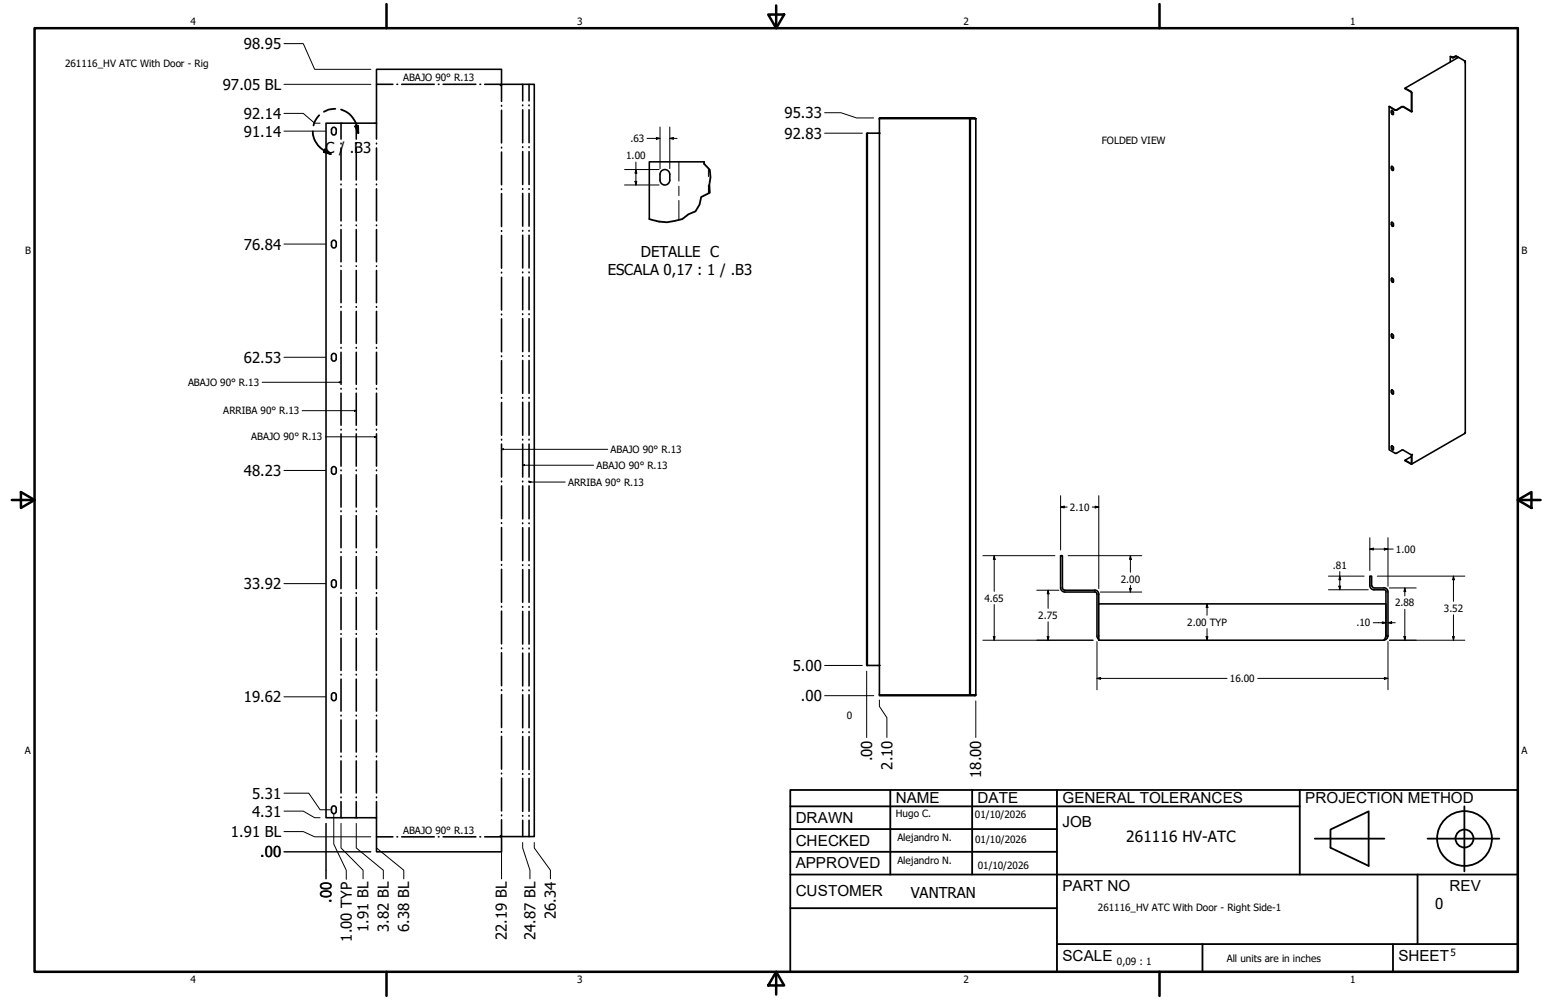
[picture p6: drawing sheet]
<svg xmlns="http://www.w3.org/2000/svg" width="432mm" height="279mm" viewBox="0 0 432 279" stroke-linecap="round" stroke-linejoin="round" font-family="sans-serif">
<!-- layer: GIGA_BendDown -->
<g fill="none" stroke="#000" stroke-width=".44">
<path d="M95.2 34.4v4.5M105.2 34.4v4.5M105.2 23.6h4.5M110.9 23.6h.2M112.2 23.6h9.1M122.4 23.6h.2M123.8 23.6h9.1M134 23.6h.2M135.4 23.6h4.5M140.1 23.7v4.6M140.1 29.5v.2M140.1 30.8v9.1"/>
<path d="M146 23.6v4.6M146 29.3v.2M146 30.7v9.2M95.2 40v.2M95.2 41.3v9M95.2 51.4v.2M95.2 52.8v8.9M105.2 40v.2M105.2 41.3v9M105.2 51.4v.2M105.2 52.8v8.9M140.1 41.1v.2"/>
<path d="M140.1 42.5v9.1M140.1 52.8v.2M140.1 54.1v9.2M146 41v.2M146 42.4v9.2M146 52.7v.2M146 54v9.2M95.2 62.9v.2M95.2 64.1v9.1M95.2 74.3v.1M95.2 75.6v9M105.2 62.9v.2"/>
<path d="M105.2 64.1v9.1M105.2 74.3v.1M105.2 75.6v9M140.1 64.5v.1M140.1 65.8v9.1M140.1 76.1v.2M140.1 77.5v9.1M146 64.4v.2M146 65.7v9.2M146 76v.2M146 77.4v9.2M95.2 85.7v.2"/>
<path d="M95.2 87v8.9M95.2 97.1v.2M95.2 98.4v9M105.2 85.7v.2M105.2 87v8.9M105.2 97.1v.2M105.2 98.4v9M140.1 87.8v.1M140.1 89.1v9.2M140.1 99.4v.2M146 87.7v.2M146 89v9.2"/>
<path d="M146 99.4v.2M95.2 108.5v.2M95.2 109.9v8.9M95.2 120v.1M105.2 108.5v.2M105.2 109.9v8.9M105.2 120v.1M140.1 100.8v9.1M140.1 111.1v.2M140.1 112.5v9.1M146 100.7v9.2M146 111.1v.2"/>
<path d="M146 112.4v9.2M95.2 121.2v9M95.2 131.3v.2M95.2 132.7v9M105.2 121.2v9M105.2 131.3v.2M105.2 132.7v9M140.1 122.7v.2M140.1 124.1v9.2M140.1 134.4v.2M140.1 135.8v9.1M146 122.7v.2"/>
<path d="M146 124.1v9.2M146 134.4v.2M146 135.8v9.2M95.2 142.7v.2M95.2 144.1v8.9M95.2 154.2v.2M95.2 155.5v9M105.2 142.7v.2M105.2 144.1v8.9M105.2 154.2v.2M105.2 155.5v9M140.1 146v.2"/>
<path d="M140.1 147.4v9.2M140.1 157.7v.2M140.1 159.1v9.2M146 146.1v.2M146 147.4v9.3M146 157.8v.2M146 159.1v9.2M95.2 165.6v.2M95.2 166.9v9M95.2 177v.2M95.2 178.3v9M105.2 165.6v.2"/>
<path d="M105.2 166.9v9M105.2 177v.2M105.2 178.3v9M140.1 169.4v.2M140.1 170.8v9.1M146 169.5v.2M146 170.8v9.2M95.2 188.4v.2M95.2 189.7v9M95.2 199.8v.2M105.2 188.4v.2M105.2 189.7v9"/>
<path d="M105.2 199.8v.2M140.1 181v.2M140.1 182.4v9.2M140.1 192.7v.2M140.1 194.1v9.2M146 181.1v.2M146 182.5v9.1M146 192.8v.2M146 194.1v9.2M95.2 201.2v8.9M95.2 211.3v.2M95.2 212.6v9"/>
<path d="M105.2 201.2v8.9M105.2 211.3v.2M105.2 212.6v9M140.1 204.4v.2M140.1 205.7v9.2M140.1 216v.2M140.1 217.4v9.2M146 204.5v.2M146 205.8v9.2M146 216.2v.1M146 217.5v9.2M95.2 222.7v.2"/>
<path d="M95.2 224v4.5M105.2 233.8h4.5M105.2 222.7v.2M105.2 224v4.5M110.9 233.8h.2M112.2 233.8h9.1M122.4 233.8h.2M123.8 233.8h9.1M134 233.8h.2M135.4 233.8h4.5M140.1 227.7v.2M140.1 229v4.6"/>
<path d="M146 227.8v.2M146 229.2v4.5"/>
</g>
<!-- layer: GIGA_BendUp -->
<g fill="none" stroke="#000" stroke-width=".44">
<path d="M99.5 34.4v4.5M147.8 23.6v4.6M147.8 29.3v.2M147.8 30.7v9.2M99.5 40v.2M99.5 41.3v9M99.5 51.4v.2M99.5 52.8v8.9M147.8 41v.2M147.8 42.4v9.2M147.8 52.7v.2M147.8 54v9.2"/>
<path d="M99.5 62.9v.2M99.5 64.1v9.1M99.5 74.3v.1M99.5 75.6v9M147.8 64.4v.2M147.8 65.7v9.2M147.8 76v.2M147.8 77.4v9.2M99.5 85.7v.2M99.5 87v8.9M99.5 97.1v.2M99.5 98.4v9"/>
<path d="M147.8 87.7v.2M147.8 89v9.2M147.8 99.4v.2M99.5 108.5v.2M99.5 109.9v8.9M99.5 120v.1M147.8 100.7v9.2M147.8 111.1v.2M147.8 112.4v9.2M99.5 121.2v9M99.5 131.3v.2M99.5 132.7v9"/>
<path d="M147.8 122.7v.2M147.8 124.1v9.2M147.8 134.4v.2M147.8 135.8v9.2M99.5 142.7v.2M99.5 144.1v8.9M99.5 154.2v.2M99.5 155.5v9M147.8 146.1v.2M147.8 147.4v9.3M147.8 157.8v.2M147.8 159.1v9.2"/>
<path d="M99.5 165.6v.2M99.5 166.9v9M99.5 177v.2M99.5 178.3v9M147.8 169.5v.2M147.8 170.8v9.2M99.5 188.4v.2M99.5 189.7v9M99.5 199.8v.2M147.8 181.1v.2M147.8 182.5v9.1M147.8 192.8v.2"/>
<path d="M147.8 194.1v9.2M99.5 201.2v8.9M99.5 211.3v.2M99.5 212.6v9M147.8 204.5v.2M147.8 205.8v9.2M147.8 216.2v.1M147.8 217.5v9.2M99.5 222.7v.2M99.5 224v4.5M147.8 227.8v.2M147.8 229.2v4.5"/>
</g>
<!-- layer: Visible (ANSI) -->
<g fill="none" stroke="#000" stroke-width=".44">
<path d="M105.2 19.4h34.9v3.8l-.3 .7 .6-.3h8.8v210.1h-8.8l-.6-.2 .3 .6v3.9h-34.9v-9.5h-14.1v-194.1h14.1zM405.1 15.8v1.5M407.4 16l-.6-.3-.9 .4-.8-.3 .9 .3 .7-.4 .6 .4M409.1 17v.5v-.5M409.1 17l-1.7-1-15 8.6M409.1 17h.1M409.1 17v.1M409.3 17.2v103.8l-15 8.7M92.6 36.2a.67 .67 0 0 1 .6-.6 .67 .67 0 0 1 .7 .6M92.6 36.2v.8M92.6 37.1a.67 .67 0 0 0 .6 .6 .67 .67 0 0 0 .7-.6M93.9 36.2v.8"/>
<path d="M242.3 37.2h3.5M245.6 33.1v161.1M245.6 33h26.8v.1h-26.8zM271 33.1h1.5v161.1h-1.7v-161.1h.2v161.1M388 29.8l1.7 .9 1.8-.9h.5l2.2 1.3M388 29.8l1.6 1h.5l1.8-1 2.4 1.4M388 29.8v95.9l1.7 1 2.2-1 2.4 1.4M388.6 30.9h.3l.3 .3-.1 .8h-.2l-.3-.4zM388.7 30.9v.6l.4 .4M394.2 31.1v-5.3l-1.8-1.2 1.9 1.2v5.4M394.2 31.1l.1 .1M394.5 31.1l-.2 .1"/>
<path d="M184.6 47.9a1.37 1.37 0 0 1 1.5-.5 1.37 1.37 0 0 1 1 1.3v1.6a1.37 1.37 0 0 1-1.4 1.4 1.37 1.37 0 0 1-1.4-1.3v-1.7zM196.7 45.2h-15.3v16M388.6 46.5h.3l.3 .4-.1 .7h-.2l-.3-.4zM388.7 46.5v.6l.4 .5M92.8 67.3l.4-.2 .5 .2 .2 1.3a.67 .67 0 0 1-.6 .7 .67 .67 0 0 1-.7-.7zM388.6 62.2l.3-.1 .3 .4-.1 .7h-.2l-.3-.3zM388.6 77.8l.3-.1 .3 .4-.1 .8-.5-.4zM388.7 62.1v.6l.4 .5M388.7 77.7v.7l.4 .4M92.8 98.9l.4-.2 .5 .2 .2 1.3a.67 .67 0 0 1-.6 .7 .67 .67 0 0 1-.7-.6zM388.7 93.3l.5 .4-.1 .8-.5-.4zM388.7 93.3v.7l.4 .4"/>
<path d="M388.6 109l.1-.1 .5 .4-.1 .8-.5-.4zM388.7 108.9v.8l.4 .3M92.6 131a.67 .67 0 0 1 .6-.6 .67 .67 0 0 1 .7 .6M92.6 131v.9a.67 .67 0 0 0 .6 .6 .67 .67 0 0 0 .7-.6v-.9M388.6 124.7l.2-.2 .4 .4v.6a.33 .33 0 0 1-.5 .1 .33 .33 0 0 1-.1-.4zM388.7 124.5v.8l.4 .4M394.2 127.1v2.4l-1.8-.9 1.8-1M394.3 127.1v2.6l-1.9-1.1M394.3 127.1h.1M92.8 162.2l.4-.2 .5 .2 .2 1.3a.67 .67 0 0 1-.7 .6 .67 .67 0 0 1-.6-.7zM296.2 164.3v-9h.5v9M296.2 164.2a1.17 1.17 0 0 0 1.2 1.2h8.4"/>
<path d="M296.7 164.2l.2 .5 .5 .2h8.4M305.7 164.8a1.17 1.17 0 0 1 1.2 1.2v12.9h79.6M305.7 165.4l.5 .1 .2 .6v11.6l.1 .6 .4 .4M306.9 168.7h80.2v9M382.6 163.6v-2.6h.5v2.6M382.6 163.6a1.17 1.17 0 0 0 1.2 1.2h2.7M383.2 163.6l.1 .4 .5 .2M383.7 164.3h2.8M386.5 164.2a1.17 1.17 0 0 1 1.2 1.2v12.3M386.5 164.7l.5 .2 .2 .5M387.1 177.7l-.1 .4M387.1 177.7l-.6 1.2"/>
<path d="M387.1 177.7h.6M387.1 165.4v12.3M387.7 177.7a1.32 1.32 0 0 1-1.2 1.2M92.6 194.2a.67 .67 0 0 1 .6-.7 .67 .67 0 0 1 .7 .7M92.6 194.2v.9a.67 .67 0 0 0 .6 .7 .67 .67 0 0 0 .7-.7v-.9M242.3 185.9v-148.7h-.2v148.7h3.7M245.6 194.2h26.8v.2h-26.8zM92.6 225.8a.67 .67 0 0 1 .6-.6 .67 .67 0 0 1 .7 .6M92.6 225.9v.8M92.6 226.7a.67 .67 0 0 0 .6 .6 .67 .67 0 0 0 .7-.6M93.9 225.9v.8"/>
</g>
<g fill="#000">
<circle cx="272.4" cy="33.1" r=".22"/>
<circle cx="272.4" cy="194.2" r=".22"/>
</g>
<!-- layer: Break Line (ANSI)-1 -->
<path d="M196.7 45.2v.6l1.5 1.6 .2 2.1-.3 2.1 .1 2.2-2.4 1.3-.4 2.1-1.2 1.9-1.9 .8-1.7 1.3a12.3 12.3 0 0 1-9.2 0" fill="none" stroke="#000" stroke-width=".51"/>
<!-- layer: Bend Centerline (ANSI)-1 -->
<path d="M189.6 45.2v5.4M189.6 52v2.7M189.6 56v5.4M197.9 47v2.3M197.9 51.7v2.3" fill="none" stroke="#000" stroke-width=".28"/>
<!-- layer: Contorno de detalle (ANSI) -->
<path d="M87.4 36.7a6.2 6.2 0 0 0 3.2 5.4l1.8 1M89.2 32.2a6 6 0 0 0-1.6 2.9M93.7 30.4a4.9 4.9 0 0 0-3.2 .8M95.2 30.6a6.4 6.4 0 0 1 4.4 4.6l.5 2M99.2 35.3l.8-.2 .1 2.1zM90.8 41.7l1.6 1.4-2-.6z" fill="none" stroke="#000" stroke-width=".51"/>
<path d="M99.2 35.3l.8-.2 .1 2.1zM90.8 41.7l1.6 1.4-2-.6z" fill="#000"/>
<!-- layer: Borde (ANSI) -->
<g fill="none" stroke="#000" stroke-width=".7">
<path d="M9.7 7.9h414.2v263.6h-414.2zM107.9 1.1v6.8M214.6 4.1h4.4l-2.2 3.8zM216.8 1.5v6.4M323.8 1.1v6.8M3.3 139.7h6.4M5.8 137.5l3.9 2.2-3.9 2.2zM423.9 139.7l3.8-2.2v4.4zM423.9 139.7h6.4M107.9 271.5v6.8M216.8 271.5l2.2 3.8h-4.4zM216.8 271.5v6.4"/>
<path d="M323.8 271.5v6.8"/>
</g>
<!-- layer: Title (ANSI)-1 -->
<g fill="none" stroke="#000" stroke-width=".51">
<path d="M220.7 220.7h203.2v50.8h-203.2zM220.7 225.3h142.3M220.7 231.6h74.5M220.7 238h74.5M248.7 220.7v23.6M271.5 220.7v23.6M295.2 220.7v50.8M363 220.7v23.6M367.2 234.3h19.5M371.6 231.8l10.7-5.1v15.2l-10.7-5zM398.7 234.3h20.1M409 225.3v18.2"/>
<path d="M220.7 244.3h203.2M220.7 253.7h74.5M395.9 244.3v19.5M295.2 263.8h128.7M335.9 263.8v7.7M389.1 263.8v7.7"/>
<circle cx="409" cy="234.3" r="7.7"/>
<circle cx="409" cy="234.3" r="2.51"/>
</g>
<!-- layer: Cota (ANSI) -->
<g fill="none" stroke="#000" stroke-width=".28">
<path d="M79.3 12.2h5.4l3.2 7.2h15.7M79.3 36.6h11.6M79.3 31.7h5.4l3.2 2.7h1.5M79.3 23.6h24.3M180.7 38.7h3.6M183.3 38.4l1 .3-1 .2zM184.3 35.5v11.6M187.1 38.7l1-.3v.5zM187.1 38.7h2M187.1 35.5v11.6M230.3 37.2h10.6M230.3 31.5h4.6l4.4 1.5h4.7"/>
<path d="M174.4 47.4h9.7M174.4 51.7h9.7M177.4 50.7h.5l-.3 1zM177.6 47.4l.3 1h-.5zM177.6 45.3v6.4M79.3 68.2h11.6M79.3 99.8h11.6M79.3 131.4h11.6M296.2 138.5v15.2M306.9 138.5v26M274.5 155.3h20.1M277.7 155.3l.2 1h-.5z"/>
<path d="M277.7 155.3v9.9M296.2 141.7l1-.3v.5zM296.2 141.7h1.9M298.3 155.3h20.6M305.1 141.7h1.8M305.9 141.4l1 .3-1 .2zM315.7 155.3l.3 1h-.5zM315.7 155.3v4.6M374.2 159.7v5.1M382.6 153.4l1-.2v.5zM382.6 153.4h6.5M382.6 150.2v9.2"/>
<path d="M386.7 153.2l1 .2-1 .3zM387.7 150.2v13.6M79.3 163.1h11.6M274.5 178.9h30.8M277.4 177.9h.5l-.2 1zM277.7 168.9v10M289.6 164.9h6.2M292.5 177.9h.5l-.3 1zM292.7 164.9l.3 1h-.5zM292.7 164.9v5.1M292.7 173.7v5.2M306.4 179.3v13.4"/>
<path d="M307.3 165.4h11.6M315.5 164.4h.5l-.3 1zM315.7 163.6v1.8M336.9 177.9h.5l-.3 1zM337.1 168.7l.3 1h-.5zM337.1 168.7v3.2M337.1 175.6v3.3M371 161h10M371 164.8h11.1M374 163.8h.5l-.3 1zM374.2 161l.3 1h-.5zM383.5 174h3.6"/>
<path d="M384.7 161h24.4M386.1 173.7l1 .3-1 .2zM387.7 174l1-.3v.5zM387.7 179.3v13.4M387.7 174h2M388 178.9h21.1M388 164.3h7.5M392.1 177.9h.5l-.2 1zM392.4 164.3l.2 1h-.5zM392.4 164.3v2.2M392.4 170.2v8.7M405.7 177.9h.5l-.2 1z"/>
<path d="M406 161l.2 1h-.5zM406 161v7M406 171.8v7.1M79.3 194.7h11.6M230.3 194.4h13.7M230.3 185.9h10.6M242.1 187.5v18.6M245.6 195.6v1.8l2.1 3.1v5.6M272.5 195.8v10.3M306.4 189.5l1-.2v.5zM306.4 189.5h36.3M351.3 189.5h36.4"/>
<path d="M386.7 189.3l1 .2-1 .3zM79.3 238h24.3zM79.3 221.6h6.9l3.2 4.7h2.9M79.3 232.3h5.4l3.2 1.5h15.7M79.3 226.6h5.4l3.2 1.9h1.5M91.1 230.1v15.5zM93.2 227.5v8.3l3.5 7.3v2.6M95.2 230.1v6.8l6.2 6.2v2.5M99.5 230.1v6.8l7.6 6.2v2.5M105.2 230.1v6.8l7.6 6.2v2.5M140.1 235.2v10.4M146 235.4v1.5l2 6.2v2.5"/>
<path d="M149.2 235.4v1.5l4.5 6.2v2.5"/>
</g>
<path d="M73.2 106.8h22M84.4 114.7h15.1M94.7 106.7l.5 .1-.5 .1zM99 114.6l.5 .1-.5 .2zM90.9 122h14.3M104.6 121.9l.6 .1-.6 .2zM140.1 125.5l.5-.1v.3zM140.1 125.5h29.6M146 130l.5-.1v.2zM146 130h19.8M147.8 134.7l.5-.1v.2zM147.8 134.7h10.1" fill="none" stroke="#000" stroke-width=".28"/>
<path d="M94.7 106.7l.5 .1-.5 .1zM99 114.6l.5 .1-.5 .2zM104.6 121.9l.6 .1-.6 .2zM140.1 125.5l.5-.1v.3zM146 130l.5-.1v.2zM147.8 134.7l.5-.1v.2z" fill="#000"/>
<!-- layer: Cota (ANSI) -->
<g fill="#000">
<path d="M183.3 38.4l1 .3-1 .2zM187.1 38.7l1-.3v.5zM177.4 50.7h.5l-.3 1zM177.6 47.4l.3 1h-.5zM277.7 155.3l.2 1h-.5zM296.2 141.7l1-.3v.5zM305.9 141.4l1 .3-1 .2zM315.7 155.3l.3 1h-.5zM382.6 153.4l1-.2v.5zM386.7 153.2l1 .2-1 .3zM277.4 177.9h.5l-.2 1zM292.5 177.9h.5l-.3 1z"/>
<path d="M292.7 164.9l.3 1h-.5zM315.5 164.4h.5l-.3 1zM336.9 177.9h.5l-.3 1zM337.1 168.7l.3 1h-.5zM374 163.8h.5l-.3 1zM374.2 161l.3 1h-.5zM386.1 173.7l1 .3-1 .2zM387.7 174l1-.3v.5zM392.1 177.9h.5l-.2 1zM392.4 164.3l.2 1h-.5zM405.7 177.9h.5l-.2 1zM406 161l.2 1h-.5z"/>
<path d="M306.4 189.5l1-.2v.5zM386.7 189.3l1 .2-1 .3z"/>
</g>
<g font-size="4.3">
<text x="250.2" y="224.2">NAME</text>
<text x="273" y="224.2">DATE</text>
<text x="296.7" y="224.3">GENERAL TOLERANCES</text>
<text x="364.6" y="224.3">PROJECTION METHOD</text>
<text x="222.2" y="229.9">DRAWN</text>
<text x="296.7" y="230.9">JOB</text>
<text x="222.2" y="236.3">CHECKED</text>
<text x="314.6" y="235.1">261116 HV-ATC</text>
<text x="222.2" y="242.6">APPROVED</text>
<text x="222.2" y="250.3">CUSTOMER</text>
<text x="296.7" y="249">PART NO</text>
<text x="404.8" y="248.9">REV</text>
<text x="296.7" y="268.4">SCALE</text>
<text x="390.6" y="268.4">SHEET</text>
</g>
<g font-size="4.2">
<text x="68.1" y="13.7">98.95</text>
<text x="62.2" y="25.1">97.05 BL</text>
<text x="68.1" y="33.2">92.14</text>
<text x="219.1" y="33">95.33</text>
<text x="68.1" y="38.2">91.14</text>
<text x="219.1" y="38.7">92.83</text>
<text x="90.9" y="42.8">C /</text>
<text x="97.7" y="42.8">.B3</text>
<text x="68.1" y="69.7">76.84</text>
<text x="179" y="71.7">DETALLE C</text>
<text x="169.7" y="76.7">ESCALA 0,17 : 1 / .B3</text>
<text x="68.1" y="101.3">62.53</text>
<text x="68.1" y="133">48.23</text>
<text x="68.1" y="164.6">33.92</text>
<text x="221.4" y="187.5">5.00</text>
<text x="68.1" y="196.2">19.62</text>
<text x="223.7" y="195.9">.00</text>
<text x="243.6" y="212.7" transform="rotate(-90 243.6 212.7)">.00</text>
<text x="249.2" y="215" transform="rotate(-90 249.2 215)">2.10</text>
<text x="274.1" y="217.3" transform="rotate(-90 274.1 217.3)">18.00</text>
<text x="70.4" y="223.1">5.31</text>
<text x="64.5" y="233.9">1.91 BL</text>
<text x="70.4" y="228.2">4.31</text>
<text x="72.7" y="239.5">.00</text>
<text x="254.4" y="250.8">VANTRAN</text>
<text x="92.6" y="252.3" transform="rotate(-90 92.6 252.3)">.00</text>
<text x="155.3" y="256.7" transform="rotate(-90 155.3 256.7)">26.34</text>
<text x="400.9" y="254">0</text>
<text x="98.2" y="263.1" transform="rotate(-90 98.2 263.1)">1.00 TYP</text>
<text x="102.9" y="260.3" transform="rotate(-90 102.9 260.3)">1.91 BL</text>
<text x="108.6" y="260.3" transform="rotate(-90 108.6 260.3)">3.82 BL</text>
<text x="114.3" y="260.3" transform="rotate(-90 114.3 260.3)">6.38 BL</text>
<text x="141.6" y="262.6" transform="rotate(-90 141.6 262.6)">22.19 BL</text>
<text x="149.5" y="262.6" transform="rotate(-90 149.5 262.6)">24.87 BL</text>
</g>
<g font-size="2.8">
<text x="53.2" y="6.9">4</text>
<text x="161.2" y="6.9">3</text>
<text x="269.1" y="6.9">2</text>
<text x="377.1" y="6.9">1</text>
<text x="18.2" y="18.7">261116_HV ATC With Door - Rig</text>
<text x="112.6" y="22.7">ABAJO 90° R.13</text>
<text x="176.1" y="39.7">.63</text>
<text x="307.7" y="40.3">FOLDED VIEW</text>
<text x="174.9" y="44.4">1.00</text>
<text x="7" y="70.9">B</text>
<text x="424.9" y="70.9">B</text>
<text x="52.5" y="107.8">ABAJO 90° R.13</text>
<text x="62.4" y="115.8">ARRIBA 90° R.13</text>
<text x="70.2" y="123.1">ABAJO 90° R.13</text>
<text x="166.6" y="131">ABAJO 90° R.13</text>
<text x="170.5" y="126.6">ABAJO 90° R.13</text>
<text x="158.7" y="135.7">ARRIBA 90° R.13</text>
<text x="298.8" y="142.7">2.10</text>
<text x="389.9" y="154.4">1.00</text>
<text x="372.2" y="158.9">.81</text>
<text x="313.1" y="162.8">2.00</text>
<text x="275" y="168.1">4.65</text>
<text x="290" y="172.9">2.75</text>
<text x="389.6" y="169.4">2.88</text>
<text x="403.3" y="170.9">3.52</text>
<text x="331.6" y="174.8">2.00 TYP</text>
<text x="378.8" y="175">.10</text>
<text x="343.5" y="190.6">16.00</text>
<text x="236.5" y="201">0</text>
<text x="6.9" y="210.6">A</text>
<text x="424.9" y="210.6">A</text>
<text x="112.6" y="233">ABAJO 90° R.13</text>
<text x="250.2" y="228.3">Hugo C.</text>
<text x="272.3" y="228.4">01/10/2026</text>
<text x="250.6" y="234.9">Alejandro N.</text>
<text x="272.4" y="235.6">01/10/2026</text>
<text x="250.6" y="241.5">Alejandro N.</text>
<text x="273.1" y="242.8">01/10/2026</text>
<text x="306.6" y="254.5">261116_HV ATC With Door - Right Side-1</text>
<text x="312" y="269.7">0,09 : 1</text>
<text x="342.6" y="268.7">All units are in inches</text>
<text x="405.1" y="267.1">5</text>
<text x="53.2" y="274.6">4</text>
<text x="161.2" y="274.6">3</text>
<text x="269.1" y="274.6">2</text>
<text x="377.1" y="274.6">1</text>
</g>
</svg>
